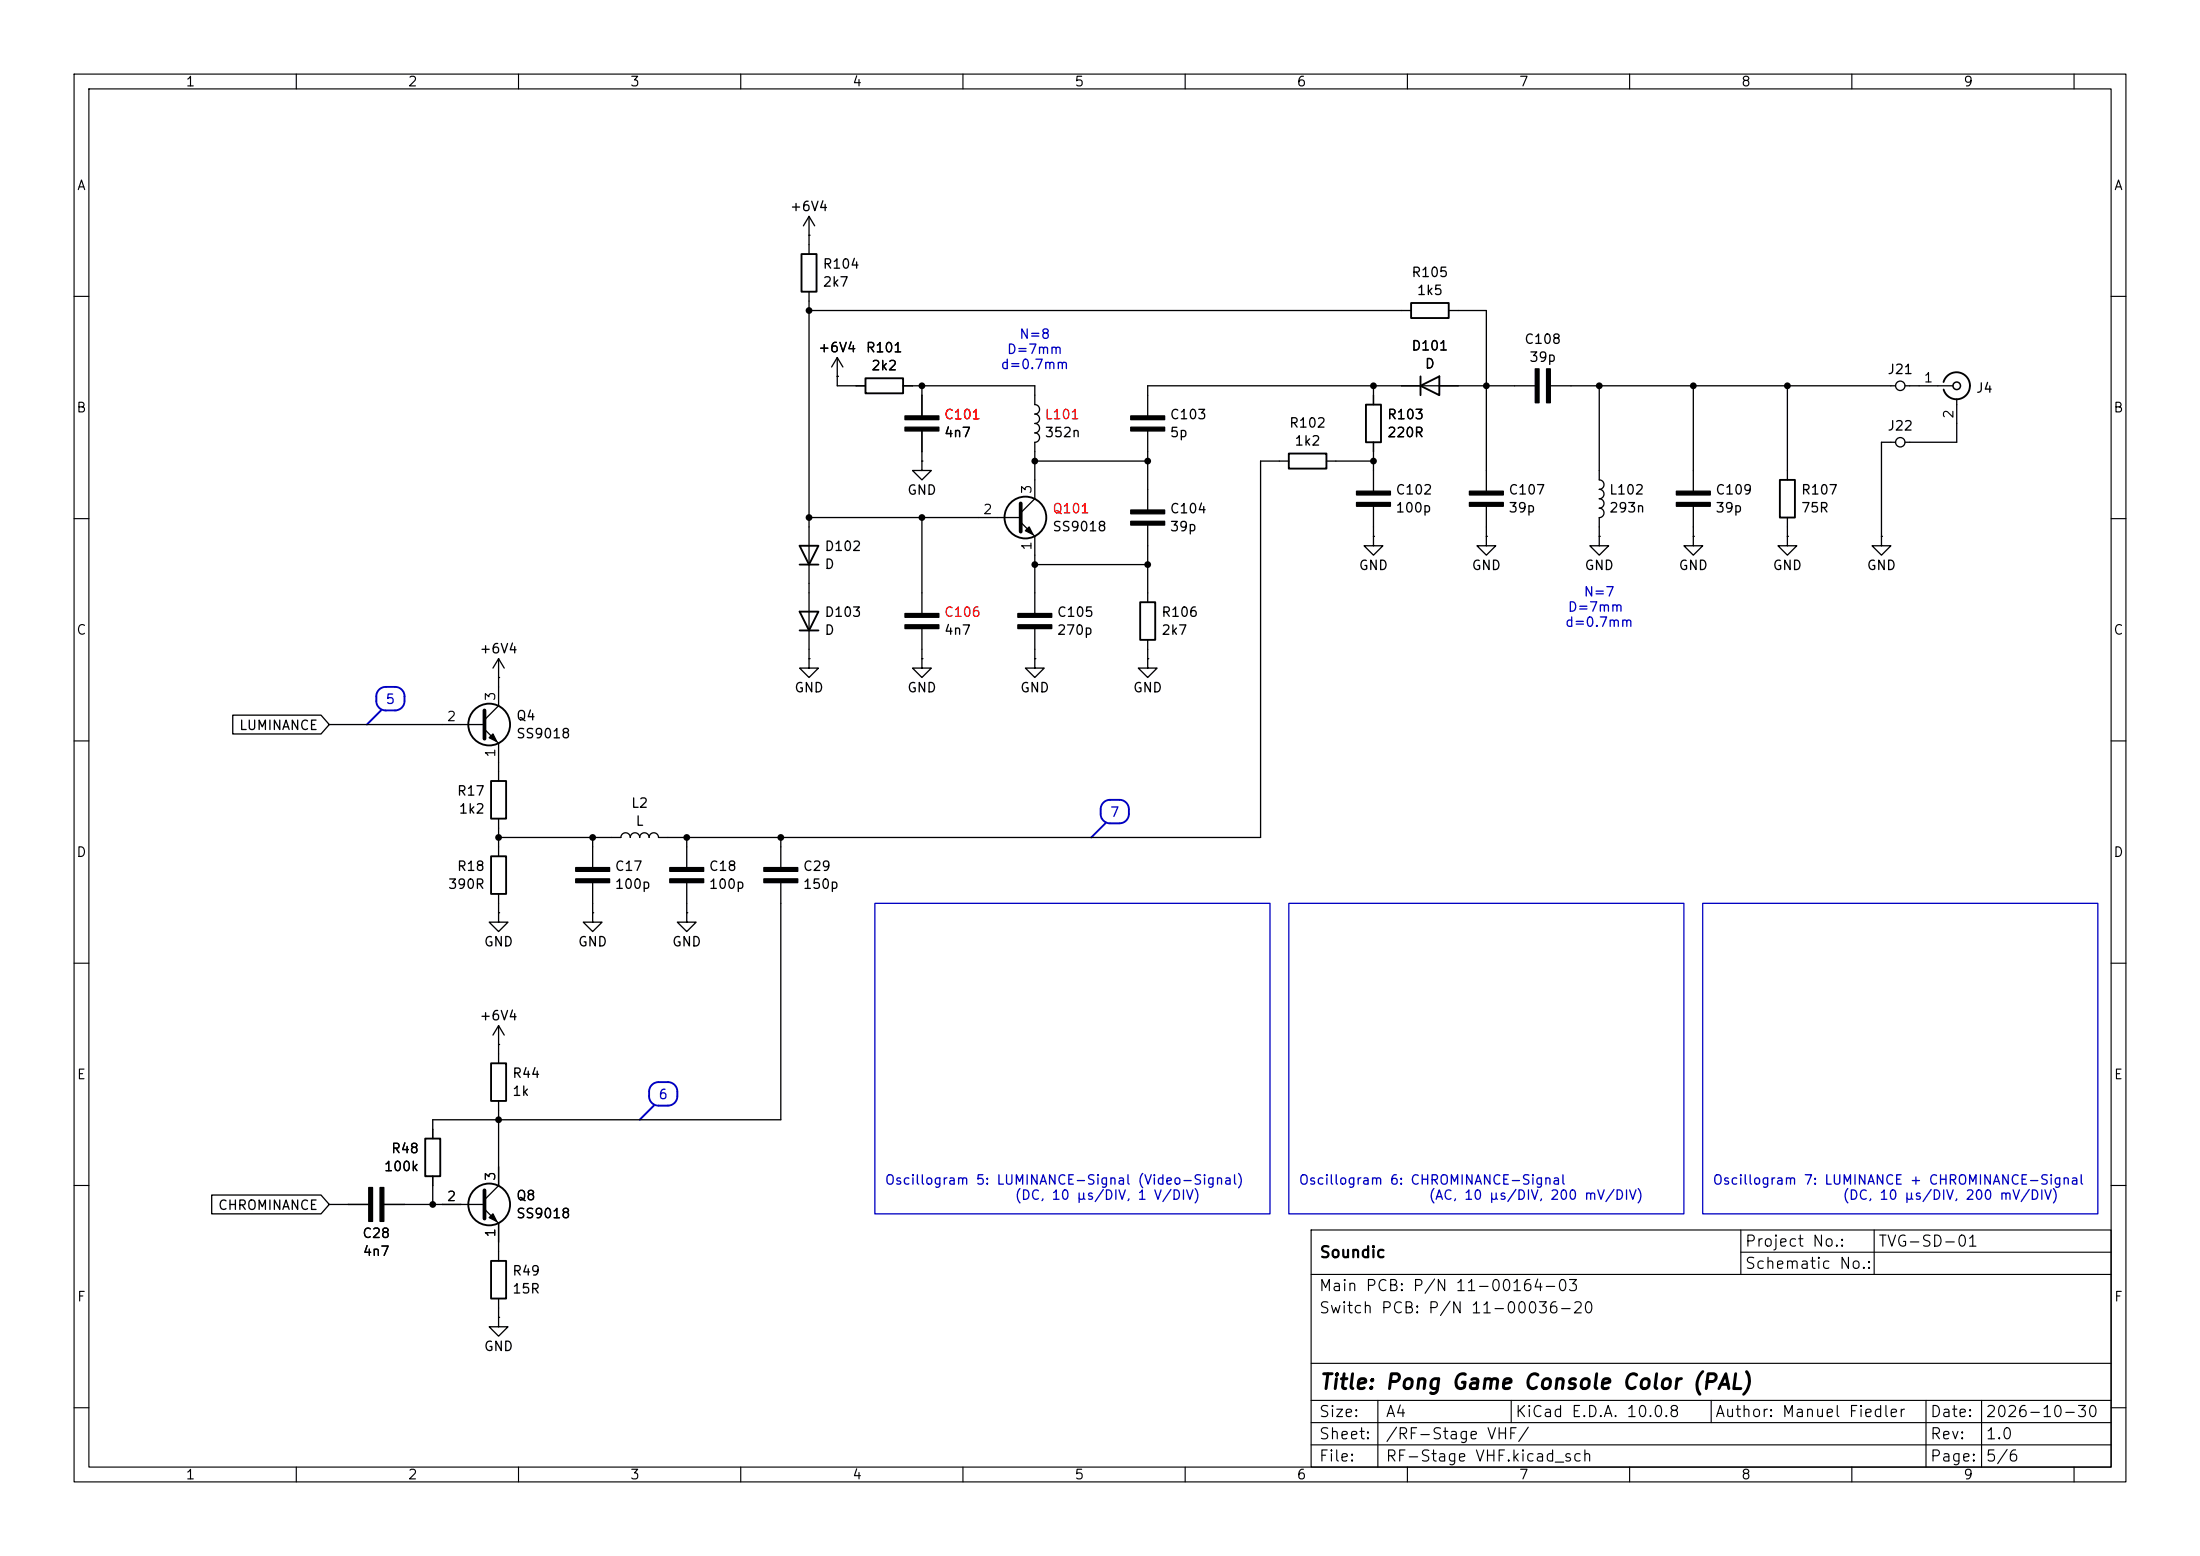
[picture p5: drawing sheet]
<svg xmlns="http://www.w3.org/2000/svg" width="297mm" height="210mm" viewBox="0 0 297 210" stroke-linecap="round" stroke-linejoin="round" font-family="sans-serif">
<g fill="none" stroke="#000" stroke-width=".15">
<path d="M10 10h277v190h-277zM12 12h273v186h-273zM40 10v2M70 10v2M100 10v2M130 10v2M160 10v2M190 10v2M220 10v2M250 10v2M280 10v2M10 40h2"/>
<path d="M285 40h2M10 70h2M285 70h2M10 100h2M285 100h2M10 130h2M285 130h2M10 160h2M177 166h108v32h-108zM177 172h108M235 169h50M235 166v6"/>
<path d="M253 166v6M285 160h2M10 190h2M40 198v2M70 198v2M100 198v2M130 198v2M160 198v2M177 195h108M177 192h108M177 189h108M177 184h108"/>
<path d="M186 189v9M190 198v2M204 189v3M220 198v2M231 189v3M250 198v2M260 189v9M267.5 189v9M280 198v2M285 190h2"/>
</g>
<g fill="#000" stroke="#000" stroke-width=".18">
<path d="M122.2 57.7h4.5v.5h-4.5zM122.2 56.1h4.5v.5h-4.5zM152.7 57.7h4.5v.5h-4.5zM152.7 56.1h4.5v.5h-4.5zM207.3 49.8h.5v4.6h-.5zM208.8 49.8h.5v4.6h-.5zM138.4 71.6l.5-.5 .5 1zM152.7 70.4h4.5v.5h-4.5zM152.7 68.8h4.5v.5h-4.5zM183.1 67.8h4.6v.5h-4.6zM183.1 66.3h4.6v.5h-4.6zM198.4 67.8h4.5v.5h-4.5z"/>
<path d="M198.4 66.3h4.5v.5h-4.5zM226.3 66.3h4.6v.5h-4.6zM226.3 67.8h4.6v.5h-4.6zM66 99.6l.5-.5 .6 1zM122.2 84.3h4.5v.5h-4.5zM122.2 82.8h4.5v.5h-4.5zM137.4 84.3h4.6v.5h-4.6zM137.4 82.8h4.6v.5h-4.6zM77.7 118.6h4.6v.5h-4.6zM77.7 117.1h4.6v.5h-4.6zM90.4 118.6h4.6v.5h-4.6zM90.4 117.1h4.6v.5h-4.6z"/>
<path d="M103.1 118.6h4.6v.5h-4.6zM103.1 117.1h4.6v.5h-4.6zM49.8 160.3h.5v4.5h-.5zM51.3 160.3h.5v4.5h-.5zM66.5 163.8l.6 1-1.1-.5z"/>
</g>
<g fill="none" stroke="#000" stroke-width=".18">
<path d="M109.2 31.8h.1M109.2 29.2v5.1M109.2 39.4v49.5M109.2 29.2l-.7 1.3M109.2 29.2l.8 1.3M109.2 41.9h81.3M113 50.8h.1M113 48.3v3.8h3.8M113 48.3l-.7 1.2M113 48.3l.8 1.2M121.9 52.1h17.8v2.5a.64 .64 0 0 1 .6 .6 .64 .64 0 0 1-.6 .7 .64 .64 0 0 1 .6 .6 .64 .64 0 0 1-.6 .7M124.5 52.1v4"/>
<path d="M124.5 58.2v4M139.7 57.2a.64 .64 0 0 1 .6 .6 .64 .64 0 0 1-.6 .6 .64 .64 0 0 1 .6 .7 .64 .64 0 0 1-.6 .6v7.6l-1.9 1.9M154.9 58.2v10.6M185.4 52.1v2.5M185.4 59.7v6.6M195.6 41.9h5.1v24.4M207.3 52.1h-52.4v4M209.3 52.1h46.6M215.9 52.1v12.7a.64 .64 0 0 1 .6 .6 .64 .64 0 0 1-.6 .6 .64 .64 0 0 1 .6 .7 .64 .64 0 0 1-.6 .6M228.6 52.1v14.2M241.3 52.1v12.7M255.9 59.7h-1.9v12.7"/>
<path d="M257.2 52.1h6.5M264.2 53.8v5.9h-7M109.2 69.9h28.6M124.5 62.2v1.3h1.2l-1.2 1.3-1.3-1.3h1.3M124.5 62.2h.1M124.5 69.9v12.9M137.8 70.5l1.9 1.9v10.4M139.7 62.2h15.2M139.7 76.2h15.2M154.9 70.9v10.4M174 62.2h-3.8v50.8h-81.3a.64 .64 0 0 0-.6-.6 .64 .64 0 0 0-.7 .6 .64 .64 0 0 0-.6-.6 .64 .64 0 0 0-.6 .6 .64 .64 0 0 0-.7-.6 .64 .64 0 0 0-.6 .6 .64 .64 0 0 0-.6-.6 .64 .64 0 0 0-.7 .6h-16.5M179.1 62.2h6.3"/>
<path d="M185.4 72.4v1.3h1.3l-1.3 1.2-1.3-1.2h1.3M185.4 72.4h.1M185.4 68.3v4.1M200.7 72.4v1.3h1.2l-1.2 1.2-1.3-1.2h1.3M200.7 72.4h.1M200.7 68.3v4.1M215.9 72.4v1.3h1.3l-1.3 1.2-1.3-1.2h1.3M215.9 72.4h.1M215.9 67.3a.64 .64 0 0 1 .6 .6 .64 .64 0 0 1-.6 .7 .64 .64 0 0 1 .6 .6 .64 .64 0 0 1-.6 .7v2.5M228.6 72.4v1.3h1.3l-1.3 1.2-1.3-1.2h1.3M228.6 72.4h.1M228.6 68.3v4.1"/>
<path d="M241.3 72.4v1.3h1.3l-1.3 1.2-1.3-1.2h1.3M241.3 72.4h.1M241.3 69.9v2.5M254 72.4v1.3h1.3l-1.3 1.2-1.3-1.2h1.3M254 72.4h.1M31.4 96.5h11.9l1.1 1.3-1.1 1.3h-11.9zM44.4 97.8h21M65.4 98.4l1.9 1.9v5.1M67.3 91.4h.1M67.3 88.9l-.8 1.3M67.3 88.9l.8 1.3M67.3 88.9v6.4l-1.9 1.9"/>
<path d="M109.2 88.9v1.3h1.3l-1.3 1.2-1.3-1.2h1.3M109.2 88.9h.1M124.5 88.9v1.3h1.2l-1.2 1.2-1.3-1.2h1.3M124.5 88.9h.1M124.5 84.8v4.1M139.7 88.9v1.3h1.3l-1.3 1.2-1.3-1.2h1.3M139.7 88.9h.1M139.7 84.8v4.1M154.9 88.9v1.3h1.3l-1.3 1.2-1.2-1.2h1.2M154.9 88.9h.1M154.9 86.4v2.5M67.3 110.5v5.1"/>
<path d="M80 113v4.1M80 119.1v4.1M92.7 113v4.1M92.7 119.1v4.1M105.4 119.1v32h-47v2.6M105.4 113v4.1M67.3 123.2v1.3h1.3l-1.3 1.2-1.3-1.2h1.3M67.3 123.2h.1M67.3 120.7v2.5M67.3 138.4v5.1M67.3 138.4l-.8 1.3M67.3 138.4l.8 1.3"/>
<path d="M80 123.2v1.3h-1.3l1.3 1.2 1.3-1.2h-1.3M80 123.2h.1M92.7 123.2v1.3h1.3l-1.3 1.2-1.3-1.2h1.3M92.7 123.2h.1M58.4 158.8v3.8M67.3 141h.1M67.3 148.6v11.4l-1.9 1.9M28.6 161.3h14.7l1.1 1.3-1.1 1.2h-14.7zM44.4 162.6h5.4M51.8 162.6h13.6M65.4 163.2l1.9 1.9v5.1M67.3 177.8v1.3h-1.3l1.3 1.2 1.3-1.2h-1.3"/>
<path d="M67.3 177.8h.1M67.3 175.3v2.5"/>
<circle cx="256.5" cy="52.1" r=".63"/>
<circle cx="256.5" cy="59.7" r=".63"/>
</g>
<g fill="none" stroke="#000" stroke-width=".25">
<path d="M108.2 34.3h2v5.1h-2zM116.8 51.1h5.1v2h-5.1zM184.4 54.6h2v5.1h-2zM190.5 40.9h5.1v2h-5.1zM191.8 52.1l2.5-1.3v2.5zM191.8 50.8v2.5M262.4 51.6a1.81 1.81 0 0 1 2.8-1 1.81 1.81 0 0 1 0 2.9 1.81 1.81 0 0 1-2.8-.9M107.9 73.7h2.6l-1.3 2.5zM107.9 76.2h2.6M174 61.2h5.1v2h-5.1zM240.3 64.8h2v5.1h-2zM107.9 82.6h2.6l-1.3 2.5z"/>
<path d="M107.9 85.1h2.6M153.9 81.3h2.1v5.1h-2.1zM66.3 105.4h2v5.1h-2zM66.3 115.6h2v5.1h-2zM57.4 153.7h2v5.1h-2zM66.3 143.5h2v5.1h-2zM66.3 170.2h2v5.1h-2z"/>
<circle cx="138.4" cy="69.8" r="2.82"/>
<circle cx="66" cy="97.8" r="2.82"/>
<circle cx="66" cy="162.6" r="2.82"/>
</g>
<circle cx="264.2" cy="52.1" r=".51" fill="none" stroke="#000" stroke-width=".2"/>
<path d="M137.8 67.9v3.9M65.4 95.9v3.8M65.4 160.7v3.8" fill="none" stroke="#000" stroke-width=".51"/>
<path d="M51.2 93.1l.6-.4h1.5a1.27 1.27 0 0 1 1.3 1.3v.6a1.28 1.28 0 0 1-1.3 1.3h-1.2a1.27 1.27 0 0 1-1.3-1.3v-.9zM51.4 95.9l-1.9 1.9M148.6 109.9a1.28 1.28 0 0 0 1.3 1.2h1.2M148.6 109.9v-.7a1.27 1.27 0 0 1 1.3-1.2h1.2a1.27 1.27 0 0 1 1.3 1.2v.7a1.27 1.27 0 0 1-1.3 1.2M149.2 111.1l-1.9 1.9M88 146.4l.7-.3h1.5a1.27 1.27 0 0 1 1.2 1.2v.7a1.27 1.27 0 0 1-1.2 1.2h-1.3a1.27 1.27 0 0 1-1.3-1.2l.1-1zM88.3 149.2l-1.9 1.9" fill="none" stroke="#0000c2" stroke-width=".25"/>
<path d="M118.1 121.9h53.3v41.9h-53.3zM174 121.9h53.3v41.9h-53.3zM229.9 121.9h53.3v41.9h-53.3z" fill="none" stroke="#0000c2" stroke-width=".18"/>
<g fill="#000">
<circle cx="109.2" cy="41.9" r=".46"/>
<circle cx="124.5" cy="52.1" r=".46"/>
<circle cx="185.4" cy="52.1" r=".46"/>
<circle cx="200.7" cy="52.1" r=".46"/>
<circle cx="215.9" cy="52.1" r=".46"/>
<circle cx="228.6" cy="52.1" r=".46"/>
<circle cx="241.3" cy="52.1" r=".46"/>
<circle cx="109.2" cy="69.9" r=".46"/>
<circle cx="124.5" cy="69.9" r=".46"/>
<circle cx="139.7" cy="76.2" r=".46"/>
<circle cx="139.7" cy="62.2" r=".46"/>
<circle cx="154.9" cy="76.2" r=".46"/>
<circle cx="154.9" cy="62.2" r=".46"/>
<circle cx="185.4" cy="62.2" r=".46"/>
<circle cx="67.3" cy="113" r=".46"/>
<circle cx="80" cy="113" r=".46"/>
<circle cx="92.7" cy="113" r=".46"/>
<circle cx="105.4" cy="113" r=".46"/>
<circle cx="67.3" cy="151.1" r=".46"/>
<circle cx="58.4" cy="162.6" r=".46"/>
</g>
<text font-size="2" x="178" y="188">Title: Pong Game Console Color (PAL)</text>
<g font-size="1.5">
<text x="178" y="170.1">Soundic</text>
<text x="235.5" y="168.6">Project No.:</text>
<text x="235.5" y="171.6">Schematic No.:</text>
<text x="253.5" y="168.6">TVG-SD-01</text>
<text x="178" y="174.6">Main PCB: P/N 11-00164-03</text>
<text x="178" y="177.6">Switch PCB: P/N 11-00036-20</text>
<text x="178" y="191.6">Size:</text>
<text x="187" y="191.6">A4</text>
<text x="204.5" y="191.6">KiCad E.D.A. 10.0.8</text>
<text x="231.5" y="191.6">Author: Manuel Fiedler</text>
<text x="260.5" y="191.6">Date:</text>
<text x="268" y="191.6">2026-10-30</text>
<text x="178" y="194.6">Sheet:</text>
<text x="178" y="197.6">File:</text>
<text x="187" y="197.6">RF-Stage VHF.kicad_sch</text>
<text x="187" y="194.6">/RF-Stage VHF/</text>
<text x="260.5" y="197.6">Page:</text>
<text x="260.5" y="194.6">Rev:</text>
<text x="268" y="194.6">1.0</text>
<text x="268" y="197.6">5/6</text>
</g>
<g font-size="1.3">
<text x="25" y="12">1</text>
<text x="55" y="12">2</text>
<text x="85" y="12">3</text>
<text x="115" y="12">4</text>
<text x="145" y="12">5</text>
<text x="175" y="12">6</text>
<text x="205" y="12">7</text>
<text x="235" y="12">8</text>
<text x="265" y="12">9</text>
<text x="10.3" y="26">A</text>
<text x="106.6" y="28.8">+6V4</text>
<text x="285.3" y="26">A</text>
<text x="111" y="36.6">R104</text>
<text x="111" y="39">2k7</text>
<text x="190.5" y="37.7">R105</text>
<text x="191.2" y="40.1">1k5</text>
<text x="110.4" y="47.9">+6V4</text>
<text x="116.8" y="47.9">R101</text>
<text x="190.5" y="47.6">D101</text>
<text x="205.7" y="46.7">C108</text>
<text x="117.5" y="50.3">2k2</text>
<text x="192.3" y="50">D</text>
<text x="206.4" y="49.2">39p</text>
<text x="254.7" y="50.8">J21</text>
<text x="259.6" y="51.9">1</text>
<text x="266.7" y="53.3">J4</text>
<text x="10.2" y="56">B</text>
<text x="127.4" y="59.3">4n7</text>
<text x="141" y="59.3">352n</text>
<text x="157.8" y="56.9">C103</text>
<text x="157.8" y="59.3">5p</text>
<text x="174" y="58">R102</text>
<text x="187.2" y="56.9">R103</text>
<text x="187.2" y="59.3">220R</text>
<text x="254.7" y="58.4">J22</text>
<text x="264" y="56.6" transform="rotate(-90 264 56.6)">2</text>
<text x="285.2" y="56">B</text>
<text x="174.7" y="60.5">1k2</text>
<text x="122.4" y="67.1">GND</text>
<text x="132.6" y="69.7">2</text>
<text x="139.6" y="66.8" transform="rotate(-90 139.6 66.8)">3</text>
<text x="157.8" y="69.6">C104</text>
<text x="188.3" y="67.1">C102</text>
<text x="188.3" y="69.5">100p</text>
<text x="203.6" y="67.1">C107</text>
<text x="203.6" y="69.5">39p</text>
<text x="217.2" y="67.1">L102</text>
<text x="217.2" y="69.5">293n</text>
<text x="231.5" y="67.1">C109</text>
<text x="231.5" y="69.5">39p</text>
<text x="243.1" y="67.1">R107</text>
<text x="243.1" y="69.5">75R</text>
<text x="111.2" y="74.7">D102</text>
<text x="111.2" y="77.1">D</text>
<text x="139.6" y="74.4" transform="rotate(-90 139.6 74.4)">1</text>
<text x="142" y="72">SS9018</text>
<text x="157.8" y="72">39p</text>
<text x="183.4" y="77.3">GND</text>
<text x="198.6" y="77.3">GND</text>
<text x="213.8" y="77.3">GND</text>
<text x="226.5" y="77.3">GND</text>
<text x="239.2" y="77.3">GND</text>
<text x="251.9" y="77.3">GND</text>
<text x="111.2" y="83.6">D103</text>
<text x="142.6" y="83.6">C105</text>
<text x="156.7" y="83.6">R106</text>
<text x="10.2" y="86">C</text>
<text x="64.6" y="88.5">+6V4</text>
<text x="111.2" y="86">D</text>
<text x="127.4" y="86">4n7</text>
<text x="142.6" y="86">270p</text>
<text x="156.7" y="86">2k7</text>
<text x="285.2" y="86">C</text>
<text x="67.2" y="94.7" transform="rotate(-90 67.2 94.7)">3</text>
<text x="107.2" y="93.8">GND</text>
<text x="122.4" y="93.8">GND</text>
<text x="137.6" y="93.8">GND</text>
<text x="152.9" y="93.8">GND</text>
<text x="32.2" y="98.8">LUMINANCE</text>
<text x="60.2" y="97.7">2</text>
<text x="69.6" y="97.5">Q4</text>
<text x="69.6" y="100">SS9018</text>
<text x="61.6" y="107.7">R17</text>
<text x="67.2" y="102.3" transform="rotate(-90 67.2 102.3)">1</text>
<text x="61.8" y="110.1">1k2</text>
<text x="85.1" y="109.3">L2</text>
<text x="85.7" y="111.8">L</text>
<text x="10.2" y="116">D</text>
<text x="61.6" y="117.9">R18</text>
<text x="82.9" y="117.9">C17</text>
<text x="95.6" y="117.9">C18</text>
<text x="108.3" y="117.9">C29</text>
<text x="285.2" y="116">D</text>
<text x="60.4" y="120.3">390R</text>
<text x="82.9" y="120.3">100p</text>
<text x="95.6" y="120.3">100p</text>
<text x="108.3" y="120.3">150p</text>
<text x="65.2" y="128.1">GND</text>
<text x="77.9" y="128.1">GND</text>
<text x="90.6" y="128.1">GND</text>
<text x="64.6" y="138">+6V4</text>
<text x="10.3" y="146">E</text>
<text x="69.1" y="145.8">R44</text>
<text x="69.1" y="148.2">1k</text>
<text x="285.3" y="146">E</text>
<text x="52.7" y="156">R48</text>
<text x="51.7" y="158.4">100k</text>
<text x="67.2" y="159.5" transform="rotate(-90 67.2 159.5)">3</text>
<text x="29.4" y="163.6">CHROMINANCE</text>
<text x="48.8" y="167.4">C28</text>
<text x="60.2" y="162.4">2</text>
<text x="67.2" y="167.1" transform="rotate(-90 67.2 167.1)">1</text>
<text x="69.6" y="162.3">Q8</text>
<text x="69.6" y="164.7">SS9018</text>
<text x="48.9" y="169.8">4n7</text>
<text x="69.1" y="172.5">R49</text>
<text x="10.3" y="176">F</text>
<text x="69.1" y="174.9">15R</text>
<text x="285.3" y="176">F</text>
<text x="65.2" y="182.7">GND</text>
<text x="25" y="200">1</text>
<text x="55" y="200">2</text>
<text x="85" y="200">3</text>
<text x="115" y="200">4</text>
<text x="145" y="200">5</text>
<text x="175" y="200">6</text>
<text x="205" y="200">7</text>
<text x="235" y="200">8</text>
<text x="265" y="200">9</text>
</g>
<g font-size="1.3" fill="#0000c2">
<text x="137.5" y="46">N=8</text>
<text x="135" y="50.1">d=0.7mm</text>
<text x="135.9" y="48.1">D=7mm</text>
<text x="211.6" y="82.9">D=7mm</text>
<text x="213.7" y="80.8">N=7</text>
<text x="211.2" y="84.9">d=0.7mm</text>
<text x="52" y="95.3">5</text>
<text x="149.8" y="110.6">7</text>
<text x="88.8" y="148.7">6</text>
<text x="119.4" y="160.2">Oscillogram 5: LUMINANCE-Signal (Video-Signal)</text>
<text x="175.2" y="160.2">Oscillogram 6: CHROMINANCE-Signal</text>
<text x="231.1" y="160.2">Oscillogram 7: LUMINANCE + CHROMINANCE-Signal</text>
<text x="136.9" y="162.2">(DC, 10 µs/DIV, 1 V/DIV)</text>
<text x="192.8" y="162.2">(AC, 10 µs/DIV, 200 mV/DIV)</text>
<text x="248.7" y="162.2">(DC, 10 µs/DIV, 200 mV/DIV)</text>
</g>
<g font-size="1.3" fill="#f00">
<text x="127.4" y="56.9">C101</text>
<text x="141" y="56.9">L101</text>
<text x="142" y="69.6">Q101</text>
<text x="127.4" y="83.6">C106</text>
</g>
</svg>
